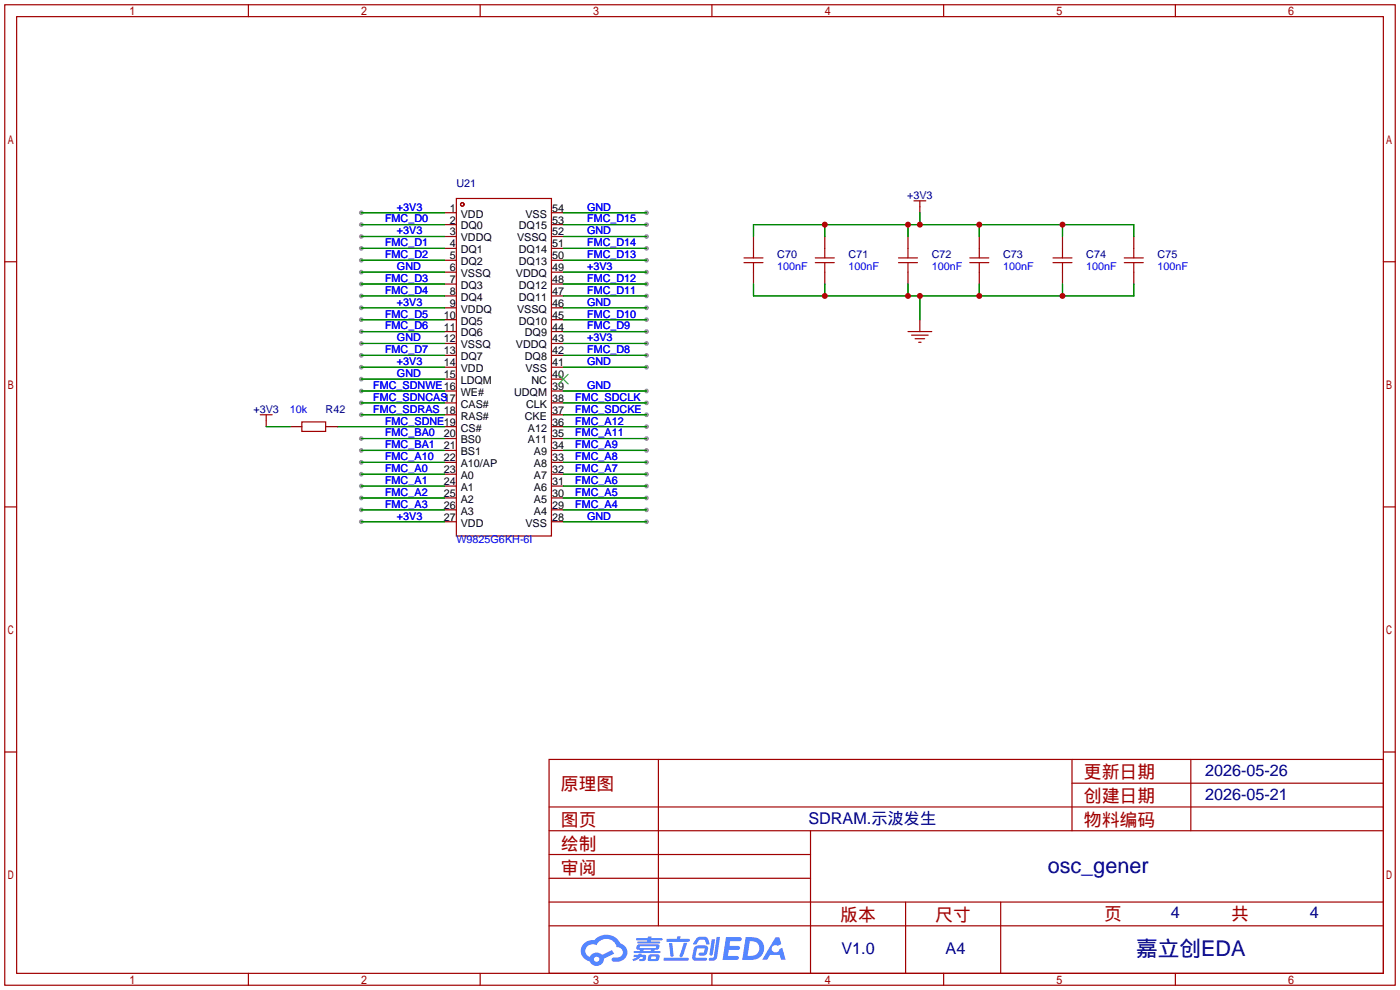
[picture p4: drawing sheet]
<svg xmlns="http://www.w3.org/2000/svg" width="299mm" height="212mm" viewBox="0 0 299 212" stroke-linecap="round" stroke-linejoin="round" font-family="sans-serif">
<g fill="#999">
<circle cx="77.2" cy="48" r=".51"/>
<circle cx="138.2" cy="45.5" r=".51"/>
<circle cx="138.2" cy="50.5" r=".51"/>
<circle cx="138.2" cy="48" r=".51"/>
<circle cx="138.2" cy="53.1" r=".51"/>
<circle cx="138.2" cy="58.2" r=".51"/>
<circle cx="138.2" cy="55.6" r=".51"/>
<circle cx="138.2" cy="60.7" r=".51"/>
<circle cx="138.2" cy="65.8" r=".51"/>
<circle cx="138.2" cy="63.2" r=".51"/>
<circle cx="138.2" cy="68.3" r=".51"/>
<circle cx="138.2" cy="73.4" r=".51"/>
<circle cx="138.2" cy="70.9" r=".51"/>
<circle cx="138.2" cy="75.9" r=".51"/>
<circle cx="138.2" cy="78.5" r=".51"/>
<circle cx="138.2" cy="83.6" r=".51"/>
<circle cx="138.2" cy="88.6" r=".51"/>
<circle cx="138.2" cy="86.1" r=".51"/>
<circle cx="138.2" cy="91.2" r=".51"/>
<circle cx="138.2" cy="96.3" r=".51"/>
<circle cx="138.2" cy="93.7" r=".51"/>
<circle cx="138.2" cy="98.8" r=".51"/>
<circle cx="138.2" cy="103.9" r=".51"/>
<circle cx="138.2" cy="101.3" r=".51"/>
<circle cx="77.2" cy="83.6" r=".51"/>
<circle cx="77.2" cy="88.6" r=".51"/>
<circle cx="77.2" cy="86.1" r=".51"/>
<circle cx="77.2" cy="96.3" r=".51"/>
<circle cx="77.2" cy="93.7" r=".51"/>
<circle cx="77.2" cy="98.8" r=".51"/>
<circle cx="77.2" cy="103.9" r=".51"/>
<circle cx="77.2" cy="101.3" r=".51"/>
<circle cx="77.2" cy="106.4" r=".51"/>
<circle cx="77.2" cy="109" r=".51"/>
<circle cx="77.2" cy="53.1" r=".51"/>
<circle cx="77.2" cy="58.2" r=".51"/>
<circle cx="77.2" cy="55.6" r=".51"/>
<circle cx="77.2" cy="60.7" r=".51"/>
<circle cx="77.2" cy="63.2" r=".51"/>
<circle cx="77.2" cy="68.3" r=".51"/>
<circle cx="77.2" cy="73.4" r=".51"/>
<circle cx="77.2" cy="70.9" r=".51"/>
<circle cx="77.2" cy="75.9" r=".51"/>
<circle cx="77.2" cy="81" r=".51"/>
<circle cx="77.2" cy="78.5" r=".51"/>
<circle cx="138.2" cy="109" r=".51"/>
<circle cx="138.2" cy="106.4" r=".51"/>
<circle cx="138.2" cy="111.5" r=".51"/>
<circle cx="77.2" cy="45.5" r=".51"/>
<circle cx="77.2" cy="50.5" r=".51"/>
<circle cx="77.2" cy="111.5" r=".51"/>
<circle cx="77.2" cy="65.8" r=".51"/>
</g>
<g fill="none" stroke="#a10000" stroke-width=".25">
<path d="M1 1h297.2v209.6h-297.2zM3.6 3.6h292.1v204.4h-292.1zM53.1 1v2.6M102.6 1v2.6M152.1 1v2.6M201.7 1v2.6M251.2 1v2.6M1 55.9h2.6M295.7 55.9h2.5M1 108.3h2.6M295.7 108.3h2.5M1 160.7h2.6"/>
<path d="M117.3 162.3h178.4v45.7h-178.4zM117.3 177.5h178.4M117.3 172.5h178.4M140.7 162.3v35.6M173.2 177.5v30.5M229.1 162.3v15.2M229.1 167.4h66.6M254.5 162.3v15.2M295.7 160.7h2.5M117.3 182.6h55.9M117.3 197.9h178.4M117.3 192.8h178.4"/>
<path d="M117.3 187.7h55.9M193.5 192.8v15.2M213.9 192.8v15.2M53.1 208v2.6M102.6 208v2.6M152.1 208v2.6M201.7 208v2.6M251.2 208v2.6"/>
</g>
<g fill="#5487ff">
<path d="M155.2 200.3h2.6a.48 .48 0 0 1 .7 .4 .48 .48 0 0 1-.6 .4h-1.8l-.2 1.1h1.9a.43 .43 0 0 1 .4 .4 .43 .43 0 0 1-.5 .4h-1.9l-.2 1.3h1.7a.45 .45 0 0 1 .5 .2 .45 .45 0 0 1-.1 .6h-3.3z"/>
<path d="M165.7 200.3h.9l.4 1.5-.8 .3a.84 .84 0 0 0-1.2 .3 .84 .84 0 0 0 .4 1.1 .84 .84 0 0 0 1.1-.4l.1-.2 .6-.3 .7 2.5h-1l-.2-1h-2.1l-.6 1h-1.1z"/>
<path d="M152.1 200.8h.7l-.5 3.1a.36 .36 0 0 1-.3 .3 .36 .36 0 0 1-.4-.3z"/>
<path d="M153.2 200.2h.7l-.6 4.3a1.13 1.13 0 0 1-1.8 .6l.2-.4h.7l.2-.2z"/>
<path d="M148.9 200.6l.6-.4h1a.77 .77 0 0 1 .9 .5l.3 1-.2 .2h-.5l-.3-.9-.2-.2-1 .1-.7 1-.6-.1-.1-.2z"/>
<path d="M148.4 202.4l.6-.3h1.7a.81 .81 0 0 1 .7 .5 .81 .81 0 0 1-.2 .8 .81 .81 0 0 1-.9 .8h-.7a.32 .32 0 0 1-.3-.3 .32 .32 0 0 1 .4-.3h.7l.2-.9-1.6 .1-.4 1.8 2.2 .1a.32 .32 0 0 1 .3 .4 .32 .32 0 0 1-.4 .2h-2.2l-.5-.3-.1-.5z"/>
<path d="M141.9 204.7h5a.33 .33 0 0 1 .3 .3 .33 .33 0 0 1-.3 .3h-4.9l-.2-.1z"/>
<path d="M146.1 201.5h.8l-.7 2a.98 .98 0 0 1-.7 1.1l-.3-.3z"/>
<path d="M143 201.6h.7l.3 2.5a.34 .34 0 0 1-.3 .4 .34 .34 0 0 1-.4-.3z"/>
<path d="M142.5 200.7h2.1l.3-.6h.6l-.1 .6h1.7a.32 .32 0 0 1 .4 .3 .32 .32 0 0 1-.4 .3h-4.5l-.2-.2z"/>
<path d="M135.5 204.1h.9l.1-.3h.6v.3h.8a.82 .82 0 0 1-.5 1.3h-.8v-.4l.7-.1 .1-.3a.68 .68 0 0 0-1 .4l-1.1 .4-.1-.4 .9-.5h-.7z"/>
<path d="M136 200.5h2.4l.1-.3h.7v.3h2.2l.2 .3-.2 .2h-2.3v.2h1.8l.2 .3-.2 .1h-4.5l-.1-.4h2l.1-.2h-2.3l-.1-.2z"/>
<path d="M159.4 200.3l-.8 4.9h1.7a2.5 2.5 0 0 0 3-2.5 2.5 2.5 0 0 0-3.1-2.4zM160.3 201.1a1.61 1.61 0 0 1 2 1.5 1.61 1.61 0 0 1-1.8 1.7h-.7z"/>
<path d="M136.2 202a.55 .55 0 0 0-.2 .8 .55 .55 0 0 0 .7 .2l.1 .3h-1.3v.3l5.4 .1 .3-.2-.2-.2h-1.2l.2-.3a.7 .7 0 0 0 .8-.3 .7 .7 0 0 0 0-.8l-4.2-.1zM136.8 202.3l3.3-.1 .1 .1-.2 .3h-3.2zM137.5 203h1.7l-.2 .3h-1.4z"/>
<path d="M138.6 204.2a1.05 1.05 0 0 0 0 1.2 2.91 2.91 0 0 0 2.2-.2 .98 .98 0 0 0 0-1.2h-1.6zM139.2 204.5l.9-.1 .1 .4-.2 .2-.8-.1z"/>
<path d="M124.9 201.6a2.23 2.23 0 0 0-.7 2.3 2.23 2.23 0 0 0 1.8 1.6 1.58 1.58 0 0 0 1.8 .9 1.58 1.58 0 0 0 1.3-1.5l2.2-1.1-.5-.7-2.1 1a1.65 1.65 0 0 0-2.7 .4 1.45 1.45 0 0 1-.8-1.9 1.45 1.45 0 0 1 2-.7l.3 .1a2.3 2.3 0 0 1 2.3-1.3 2.3 2.3 0 0 1 2 1.7 1.12 1.12 0 0 1 1.3 1 1.12 1.12 0 0 1-1.1 1.2h-.7a.45 .45 0 0 0-.6 .4 .45 .45 0 0 0 .5 .5 2.21 2.21 0 0 0 2.2-.5 2.21 2.21 0 0 0 .5-2.3 2.13 2.13 0 0 0-1.3-1.1 3.3 3.3 0 0 0-5.6-.7l-1.1 .1zM127 205a.57 .57 0 0 1 1.1 0 .57 .57 0 0 1-1.1 0z"/>
</g>
<g fill="none" stroke="#a10000" stroke-width=".25">
<path d="M97.5 42.4h20.4v72.2h-20.4zM159 55.1h4.1M159 56.1h4.1M161 53.1v2M161 56.1v2.1M174.2 55.1h4.1M174.2 56.1h4.1M176.3 53.1v2M176.3 56.1v2.1M192 55.1h4.1M192 56.1h4.1M194.1 53.1v2"/>
<path d="M194.1 56.1v2.1M195.3 42.9h2.6M196.6 42.9v1.3M207.3 55.1h4M207.3 56.1h4M209.3 53.1v2M209.3 56.1v2.1M225 55.1h4.1M225 56.1h4.1M227.1 53.1v2M227.1 56.1v2.1M240.3 55.1h4"/>
<path d="M240.3 56.1h4M242.3 53.1v2M242.3 56.1v2.1M194.1 70.9h5M194.8 71.6h3.6M195.6 72.4h2M196.3 73.2h.5M55.6 88.6h2.6M56.9 88.6v1.3M64.5 90.2h5.1v2h-5.1z"/>
<circle cx="98.8" cy="43.7" r=".38"/>
</g>
<g fill="none" stroke="#870000" stroke-width=".25">
<path d="M95 45.5h2.5M95 48h2.5M95 50.5h2.5M95 53.1h2.5M95 55.6h2.5M95 58.2h2.5M117.9 45.5h2.5M117.9 48h2.5M117.9 50.5h2.5M117.9 53.1h2.5M117.9 55.6h2.5M117.9 58.2h2.5"/>
<path d="M161 50.5v2.6M161 58.2v2.5M176.3 50.5v2.6M176.3 58.2v2.5M194.1 50.5v2.6M194.1 58.2v2.5M196.6 44.2v1.3M209.3 50.5v2.6M209.3 58.2v2.5M227.1 50.5v2.6M227.1 58.2v2.5M242.3 50.5v2.6"/>
<path d="M242.3 58.2v2.5M95 60.7h2.5M95 63.2h2.5M95 65.8h2.5M95 68.3h2.5M95 70.9h2.5M95 73.4h2.5M95 75.9h2.5M95 78.5h2.5M117.9 60.7h2.5M117.9 63.2h2.5M117.9 65.8h2.5"/>
<path d="M117.9 68.3h2.5M117.9 70.9h2.5M117.9 73.4h2.5M117.9 75.9h2.5M117.9 78.5h2.5M196.6 68.3v2.6M56.9 89.9v1.3M62 91.2h2.5M69.6 91.2h2.5M95 81h2.5M95 83.6h2.5M95 86.1h2.5"/>
<path d="M95 88.6h2.5M95 91.2h2.5M95 93.7h2.5M95 96.3h2.5M95 98.8h2.5M117.9 81h2.5M117.9 83.6h2.5M117.9 86.1h2.5M117.9 88.6h2.5M117.9 91.2h2.5M117.9 93.7h2.5M117.9 96.3h2.5"/>
<path d="M117.9 98.8h2.5M95 101.3h2.5M95 103.9h2.5M95 106.4h2.5M95 109h2.5M95 111.5h2.5M117.9 101.3h2.5M117.9 103.9h2.5M117.9 106.4h2.5M117.9 109h2.5M117.9 111.5h2.5"/>
</g>
<path d="M119.4 80l2 2M121.4 80l-2 2" fill="none" stroke="#3c3" stroke-width=".25"/>
<g fill="none" stroke="#008700" stroke-width=".25">
<path d="M77.2 48h17.8M77.2 45.5h17.8M77.2 50.5h17.8M77.2 53.1h17.8M77.2 58.2h17.8M77.2 55.6h17.8M120.4 48h17.8M120.4 45.5h17.8M120.4 50.5h17.8M120.4 53.1h17.8M120.4 58.2h17.8M120.4 55.6h17.8"/>
<path d="M161 50.5v-2.5h81.3v2.5M176.3 48v2.5M194.1 48v2.5M196.6 45.5v2.5M209.3 48v2.5M227.1 48v2.5M77.2 63.2h17.8M77.2 60.7h17.8M77.2 65.8h17.8M77.2 68.3h17.8M77.2 73.4h17.8M77.2 70.9h17.8"/>
<path d="M77.2 75.9h17.8M77.2 78.5h17.8M120.4 63.2h17.8M120.4 60.7h17.8M120.4 65.8h17.8M120.4 68.3h17.8M120.4 73.4h17.8M120.4 70.9h17.8M120.4 75.9h17.8M120.4 78.5h17.8M161 60.7v2.5h81.3v-2.5M176.3 60.7v2.5"/>
<path d="M194.1 60.7v2.5M196.6 63.2v5.1M209.3 60.7v2.5M227.1 60.7v2.5M56.9 91.2h5.1M72.1 91.2h22.9M77.2 83.6h17.8M77.2 88.6h17.8M77.2 86.1h17.8M77.2 96.3h17.8M77.2 93.7h17.8M77.2 98.8h17.8"/>
<path d="M77.2 81h17.8M120.4 83.6h17.8M120.4 88.6h17.8M120.4 86.1h17.8M120.4 91.2h17.8M120.4 96.3h17.8M120.4 93.7h17.8M120.4 98.8h17.8M77.2 103.9h17.8M77.2 101.3h17.8M77.2 106.4h17.8M77.2 109h17.8"/>
<path d="M77.2 111.5h17.8M120.4 103.9h17.8M120.4 101.3h17.8M120.4 106.4h17.8M120.4 109h17.8M120.4 111.5h17.8"/>
</g>
<g fill="#c00">
<circle cx="196.6" cy="48" r=".63"/>
<circle cx="209.3" cy="48" r=".63"/>
<circle cx="194.1" cy="48" r=".63"/>
<circle cx="176.3" cy="48" r=".63"/>
<circle cx="227.1" cy="48" r=".63"/>
<circle cx="196.6" cy="63.2" r=".63"/>
<circle cx="227.1" cy="63.2" r=".63"/>
<circle cx="209.3" cy="63.2" r=".63"/>
<circle cx="194.1" cy="63.2" r=".63"/>
<circle cx="176.3" cy="63.2" r=".63"/>
</g>
<g font-size="4.6" fill="#000080">
<text x="223.9" y="186.6">osc_gener</text>
<text x="242.8" y="204.3">嘉立创EDA</text>
</g>
<g font-size="3.8" fill="#a00000">
<text x="231.6" y="166.4">更新日期</text>
<text x="119.9" y="168.9">原理图</text>
<text x="231.6" y="171.5">创建日期</text>
<text x="119.9" y="176.5">图页</text>
<text x="231.6" y="176.5">物料编码</text>
<text x="119.9" y="181.6">绘制</text>
<text x="119.9" y="186.7">审阅</text>
<text x="179.6" y="196.9">版本</text>
<text x="199.9" y="196.9">尺寸</text>
<text x="236" y="196.6">页</text>
<text x="263.1" y="196.6">共</text>
</g>
<g font-size="3.5" fill="#000080">
<text x="257.6" y="165.9">2026-05-26</text>
<text x="257.6" y="171">2026-05-21</text>
<text x="172.8" y="176">SDRAM.示波发生</text>
<text x="250.2" y="196.1">4</text>
<text x="280" y="196.1">4</text>
<text x="179.8" y="204">V1.0</text>
<text x="202.1" y="204">A4</text>
</g>
<g font-size="2.3" fill="#000080">
<text x="97.5" y="39.9">U21</text>
<text x="193.9" y="42.5">+3V3</text>
<text x="166.1" y="55.2">C70</text>
<text x="181.4" y="55.2">C71</text>
<text x="199.1" y="55.2">C72</text>
<text x="214.4" y="55.2">C73</text>
<text x="232.2" y="55.2">C74</text>
<text x="247.4" y="55.2">C75</text>
<text x="54.2" y="88.2">+3V3</text>
<text x="69.6" y="88.2">R42</text>
</g>
<g font-size="2.3" fill="#00f">
<text x="82.3" y="47.5">FMC_D0</text>
<text x="84.8" y="45">+3V3</text>
<text x="125.5" y="45">GND</text>
<text x="125.5" y="47.5">FMC_D15</text>
<text x="82.3" y="52.6">FMC_D1</text>
<text x="84.8" y="50.1">+3V3</text>
<text x="125.5" y="50.1">GND</text>
<text x="125.5" y="52.6">FMC_D14</text>
<text x="82.3" y="55.2">FMC_D2</text>
<text x="84.8" y="57.7">GND</text>
<text x="125.5" y="57.7">+3V3</text>
<text x="125.5" y="55.2">FMC_D13</text>
<text x="166.1" y="57.7">100nF</text>
<text x="181.4" y="57.7">100nF</text>
<text x="199.1" y="57.7">100nF</text>
<text x="214.4" y="57.7">100nF</text>
<text x="232.2" y="57.7">100nF</text>
<text x="247.4" y="57.7">100nF</text>
<text x="82.3" y="60.2">FMC_D3</text>
<text x="82.3" y="62.8">FMC_D4</text>
<text x="84.8" y="65.3">+3V3</text>
<text x="125.5" y="60.2">FMC_D12</text>
<text x="125.5" y="65.3">GND</text>
<text x="125.5" y="62.8">FMC_D11</text>
<text x="82.3" y="67.9">FMC_D5</text>
<text x="82.3" y="70.4">FMC_D6</text>
<text x="125.5" y="67.9">FMC_D10</text>
<text x="125.5" y="70.4">FMC_D9</text>
<text x="82.3" y="75.5">FMC_D7</text>
<text x="84.8" y="72.9">GND</text>
<text x="125.5" y="72.9">+3V3</text>
<text x="125.5" y="75.5">FMC_D8</text>
<text x="79.8" y="83.1">FMC_SDNWE16</text>
<text x="84.8" y="80.6">GND</text>
<text x="84.8" y="78">+3V3</text>
<text x="125.5" y="78">GND</text>
<text x="125.5" y="83.1">GND</text>
<text x="62" y="88.2">10k</text>
<text x="79.8" y="88.2">FMC_SDRAS 18</text>
<text x="79.8" y="85.6">FMC_SDNCAS17</text>
<text x="122.9" y="88.2">FMC_SDCKE</text>
<text x="122.9" y="85.6">FMC_SDCLK</text>
<text x="82.3" y="90.7">FMC_SDNE19</text>
<text x="82.3" y="95.8">FMC_BA1</text>
<text x="82.3" y="93.3">FMC_BA0</text>
<text x="122.9" y="90.7">FMC_A12</text>
<text x="122.9" y="95.8">FMC_A9</text>
<text x="122.9" y="93.3">FMC_A11</text>
<text x="82.3" y="98.3">FMC_A10</text>
<text x="82.3" y="100.9">FMC_A0</text>
<text x="122.9" y="98.3">FMC_A8</text>
<text x="122.9" y="100.9">FMC_A7</text>
<text x="82.3" y="103.4">FMC_A1</text>
<text x="82.3" y="106">FMC_A2</text>
<text x="122.9" y="103.4">FMC_A6</text>
<text x="122.9" y="106">FMC_A5</text>
<text x="82.3" y="108.5">FMC_A3</text>
<text x="84.8" y="111">+3V3</text>
<text x="122.9" y="108.5">FMC_A4</text>
<text x="125.5" y="111">GND</text>
<text x="97.5" y="116.1">W9825G6KH-6I</text>
</g>
<g font-size="2.3">
<text x="96.1" y="45.2">1</text>
<text x="96.1" y="47.8">2</text>
<text x="98.5" y="46.5">VDD</text>
<text x="112.3" y="46.5">VSS</text>
<text x="118" y="47.8">53</text>
<text x="118" y="45.2">54</text>
<text x="96.1" y="50.3">3</text>
<text x="96.1" y="52.9">4</text>
<text x="98.5" y="49">DQ0</text>
<text x="98.5" y="51.6">VDDQ</text>
<text x="110.5" y="51.6">VSSQ</text>
<text x="110.9" y="49">DQ15</text>
<text x="118" y="52.9">51</text>
<text x="118" y="50.3">52</text>
<text x="96.1" y="55.4">5</text>
<text x="96.1" y="57.9">6</text>
<text x="98.5" y="54.1">DQ1</text>
<text x="98.5" y="56.7">DQ2</text>
<text x="98.5" y="59.2">VSSQ</text>
<text x="110.2" y="59.2">VDDQ</text>
<text x="110.9" y="56.7">DQ13</text>
<text x="110.9" y="54.1">DQ14</text>
<text x="118" y="57.9">49</text>
<text x="118" y="55.4">50</text>
<text x="96.1" y="60.5">7</text>
<text x="96.1" y="63">8</text>
<text x="96.1" y="65.6">9</text>
<text x="98.5" y="61.7">DQ3</text>
<text x="98.5" y="64.3">DQ4</text>
<text x="110.9" y="64.3">DQ11</text>
<text x="110.9" y="61.7">DQ12</text>
<text x="118" y="65.6">46</text>
<text x="118" y="63">47</text>
<text x="118" y="60.5">48</text>
<text x="94.8" y="68.1">10</text>
<text x="94.8" y="70.6">11</text>
<text x="98.5" y="66.8">VDDQ</text>
<text x="98.5" y="69.4">DQ5</text>
<text x="98.5" y="71.9">DQ6</text>
<text x="110.5" y="66.8">VSSQ</text>
<text x="110.9" y="69.4">DQ10</text>
<text x="112.2" y="71.9">DQ9</text>
<text x="118" y="70.6">44</text>
<text x="118" y="68.1">45</text>
<text x="94.8" y="73.2">12</text>
<text x="94.8" y="75.7">13</text>
<text x="98.5" y="74.4">VSSQ</text>
<text x="98.5" y="77">DQ7</text>
<text x="110.2" y="74.4">VDDQ</text>
<text x="112.2" y="77">DQ8</text>
<text x="118" y="75.7">42</text>
<text x="118" y="73.2">43</text>
<text x="94.8" y="78.3">14</text>
<text x="94.8" y="80.8">15</text>
<text x="98.5" y="79.5">VDD</text>
<text x="98.5" y="82.1">LDQM</text>
<text x="112.3" y="79.5">VSS</text>
<text x="113.6" y="82.1">NC</text>
<text x="118" y="83.3">39</text>
<text x="118" y="80.8">40</text>
<text x="118" y="78.3">41</text>
<text x="98.5" y="84.6">WE#</text>
<text x="98.5" y="87.1">CAS#</text>
<text x="98.5" y="89.7">RAS#</text>
<text x="109.9" y="84.6">UDQM</text>
<text x="112.2" y="89.7">CKE</text>
<text x="112.4" y="87.1">CLK</text>
<text x="118" y="88.4">37</text>
<text x="118" y="85.9">38</text>
<text x="94.8" y="93.5">20</text>
<text x="98.5" y="92.2">CS#</text>
<text x="98.5" y="94.8">BS0</text>
<text x="112.8" y="94.8">A11</text>
<text x="112.8" y="92.2">A12</text>
<text x="118" y="93.5">35</text>
<text x="118" y="91">36</text>
<text x="94.8" y="96">21</text>
<text x="94.8" y="98.6">22</text>
<text x="94.8" y="101.1">23</text>
<text x="98.5" y="97.3">BS1</text>
<text x="98.5" y="99.8">A10/AP</text>
<text x="114.1" y="99.8">A8</text>
<text x="114.1" y="97.3">A9</text>
<text x="118" y="101.1">32</text>
<text x="118" y="98.6">33</text>
<text x="118" y="96">34</text>
<text x="94.8" y="103.7">24</text>
<text x="94.8" y="106.2">25</text>
<text x="98.5" y="102.4">A0</text>
<text x="98.5" y="104.9">A1</text>
<text x="98.5" y="107.5">A2</text>
<text x="114.1" y="107.5">A5</text>
<text x="114.1" y="104.9">A6</text>
<text x="114.1" y="102.4">A7</text>
<text x="118" y="106.2">30</text>
<text x="118" y="103.7">31</text>
<text x="94.8" y="108.7">26</text>
<text x="94.8" y="111.3">27</text>
<text x="98.5" y="110">A3</text>
<text x="98.5" y="112.5">VDD</text>
<text x="112.3" y="112.5">VSS</text>
<text x="114.1" y="110">A4</text>
<text x="118" y="111.3">28</text>
<text x="118" y="108.7">29</text>
</g>
</svg>
